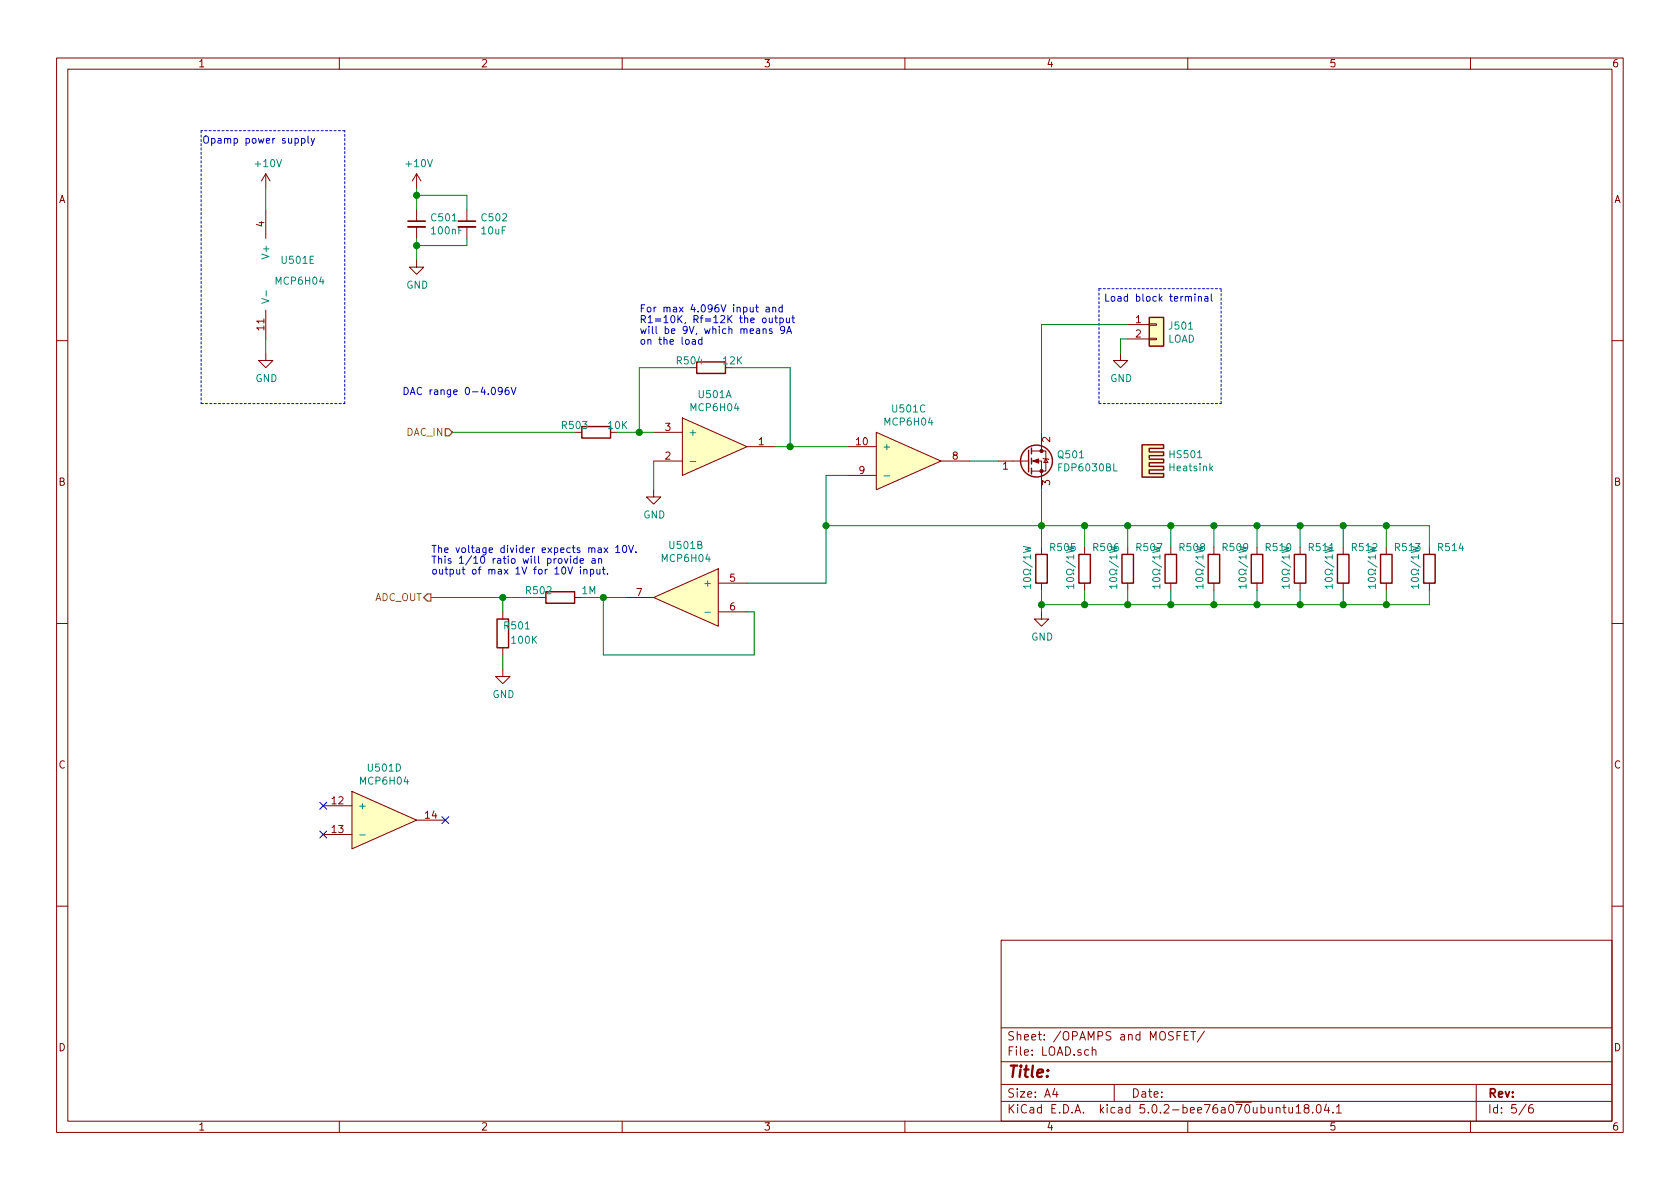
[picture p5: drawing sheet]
<svg xmlns="http://www.w3.org/2000/svg" width="297mm" height="210mm" viewBox="0 0 297 210" stroke-linecap="round" stroke-linejoin="round" font-family="sans-serif">
<g fill="none" stroke="#840000" stroke-width=".18">
<path d="M10 10.3h277v189.9h-277zM12 12.2h273v186.1h-273zM60 10.3v1.9M110 10.3v1.9M160 10.3v1.9M210 10.3v1.9M260 10.3v1.9M47 30.7v2.6M47 37.1v5.1M47 30.7l-.8 1.3M47 30.7l.8 1.3M73.7 30.7v2.6"/>
<path d="M73.7 37.1v2M73.7 30.7l-.8 1.3M73.7 30.7l.7 1.3M82.5 37.1v2M47 54.9v5M73.7 46v1.2h1.2l-1.2 1.3-1.3-1.3h1.3M73.7 40.1v2.1M82.5 40.1v2.1M199.4 57.4h3.8M199.4 59.9h3.8M203.2 59.8h1.3v.3h-1.3zM203.2 57.3h1.3v.2h-1.3z"/>
<path d="M10 60.2h2M47 62.5v1.2h1.3l-1.3 1.3-1.3-1.3h1.3M115.6 76.4h5M120.6 73.9l11.5 5.1-11.5 5.1zM132.1 79h5.1M149.9 79h5M154.9 76.4l11.5 5.1-11.5 5.1zM182.4 79.8h1.7M184.1 79.8h.8v3.5h-2.5M184.1 76.4v3.4M198.1 62.5v1.2h1.3l-1.3 1.3-1.3-1.3h1.3M285 60.2h2"/>
<path d="M115.6 86.6v1.3h1.2l-1.2 1.2-1.3-1.2h1.3M115.6 81.5h5M149.9 84.1h5M166.4 81.5h5M176.5 81.5h5.4M182.4 81.5h1.7v5.1M184.1 96.8v1.2M184.4 81l.1 .1h.8l.1 .2M184.9 81.1l.4 .7h-.8zM191.8 96.8v1.2M199.4 96.8v1.2M207 96.8v1.2"/>
<path d="M214.6 96.8v1.2M222.2 96.8v1.2M229.9 96.8v1.2M237.5 96.8v1.2M245.1 96.8v1.2M252.7 96.8v1.2M10 110.3h2M88.9 118.4v1.2h1.3l-1.3 1.3-1.3-1.3h1.3M88.9 108.2v1.3M88.9 114.5v1.3M101.6 105.7h1.3M110.5 105.7h5.1"/>
<path d="M115.6 105.7l11.4-5.1v10.1zM127 103.1h5.1M127 108.2h5.1M184.1 108.2v1.3h1.3l-1.3 1.2-1.2-1.2h1.2M184.1 103.1v1.3M191.8 103.1v1.3M199.4 103.1v1.3M207 103.1v1.3M214.6 103.1v1.3M222.2 103.1v1.3M229.9 103.1v1.3M237.5 103.1v1.3"/>
<path d="M245.1 103.1v1.3M252.7 103.1v1.3M285 110.3h2M62.2 139.9l11.5 5.1-11.5 5.1zM57.1 142.5h5.1M57.1 147.6h5.1M73.7 145h5M10 160.2h2M177 166.3h108v32h-108zM285 160.2h2M60 198.3v1.9M110 198.3v1.9"/>
<path d="M160 198.3v1.9M177 194.8h108M177 191.8h108M177 187.8h108M177 181.8h108M186.5 192.5l-.4 1h1M186.8 193v1M193.1 185.7h.1a.37 .37 0 0 1 .6 .1v.8M193.1 185.1v1.5M197 191.8v3M209.4 183.1h.5M210 198.3v1.9"/>
<path d="M210.1 182.4h-.7v1.5h.7M210.5 182.4h.9M211 182.4v1.5M213 182.3l-1.3 2M226.8 195.8h.6M227 195.3v1.3l.4 .2M227.9 195.8v.9l.4 .1 .2-.1M228.5 195.8v1M229.2 195.8l.4-.5v1.5M229.2 196.8h.8M230.9 196l-.2-.2-.1-.2 .3-.3h.3l.2 .3v.2l-.7 .2a.48 .48 0 0 0 0 .7l.2 .1 .5-.1a.48 .48 0 0 0-.2-.7M232.1 196.7v.1"/>
<path d="M232.9 195.5l.3-.2a.94 .94 0 0 1 0 1.5l-.4-.3-.1-.6zM234.5 195.2l-.3 1.1h.9M234.9 195.8v1M235.7 196.7v.1M236.3 195.8l.4-.5v1.5M236.3 196.8h.9M260 198.3v1.9M261 191.8v6.5M269.8 195.2l-1.2 2M271 195.3a.62 .62 0 0 0-.7 .7v.7l.3 .1 .4-.1 .1-.5-.1-.2-.4-.1-.3 .3"/>
</g>
<g fill="#ffffc2" stroke="#ffffc2" stroke-width=".18">
<path d="M120.6 73.9l11.5 5.1-11.5 5.1z"/>
<path d="M115.6 105.7l11.4-5.1v10.1z"/>
<path d="M154.9 76.4l11.5 5.1-11.5 5.1z"/>
<path d="M62.2 139.9l11.5 5.1-11.5 5.1z"/>
<path d="M203.2 56.1h2.5v5.1h-2.5z"/>
<path d="M201.9 78.7h3.8v.6h-2.5v.6h2.5v.7h-2.5v.6l-1.3-.6z"/>
<path d="M201.9 80.6l1.3 .6h2.5v.6h-2.5v.7h2.5v.6h-2.5v.6h2.5v.7h-3.8z"/>
</g>
<g fill="none" stroke="#008484" stroke-width=".18">
<path d="M46.3 52.8l1.2 .4-1.2 .4M47.1 51.4v1M122 81.6h1M156.3 84.1h1M180.9 96.6l1.3 .3-.9 .2 .9 .3-1.3 .3M124.6 108.3h1M182.2 103.7h-1.3l.4 .4M182.2 103.3v.8M189.8 103.7h-1.2l.3 .4M189.8 103.3v.8M197.5 103.7h-1.3l.3 .4M197.5 103.3v.8"/>
<path d="M205.1 103.7h-1.3l.4 .4M205.1 103.3v.8M212.7 103.7h-1.3l.4 .4M212.7 103.3v.8M220.3 103.7h-1.3l.4 .4M220.3 103.3v.8M227.9 103.7h-1.2l.3 .4M227.9 103.3v.8M235.6 103.7h-1.3l.3 .4M235.6 103.3v.8M243.2 103.7h-1.3l.4 .4M243.2 103.3v.8"/>
<path d="M250.8 103.7h-1.3l.4 .4M250.8 103.3v.8M63.6 147.6h1"/>
</g>
<g fill="none" stroke="#840000" stroke-width=".25">
<path d="M203.2 56.1h2.5v5.1h-2.5zM102.9 75.4h5v2.1h-5zM123.2 64h5.1v2h-5.1zM181.9 79.6v3.8M182.4 79.2v1.1M201.9 78.7h3.8v.6h-2.5v.6h2.5v.7h-2.5v.6h2.5v.6h-2.5v.7h2.5v.6h-2.5v.6h2.5v.7h-3.8zM182.4 81v1M182.4 82.8v1M183.1 98h2.1v5.1h-2.1zM190.8 98h2v5.1h-2zM198.4 98h2v5.1h-2zM206 98h2v5.1h-2z"/>
<path d="M213.6 98h2v5.1h-2zM221.2 98h2.1v5.1h-2.1zM228.9 98h2v5.1h-2zM236.5 98h2v5.1h-2zM244.1 98h2v5.1h-2zM251.7 98h2v5.1h-2zM87.9 109.5h2v5h-2zM96.5 104.6h5.1v2.1h-5.1z"/>
<circle cx="183.3" cy="81.5" r="2.82"/>
</g>
<g fill="#840000" stroke="#840000" stroke-width=".18">
<path d="M182.6 81.5l1-.4v.8z"/>
<circle cx="184.1" cy="83.3" r=".28"/>
<circle cx="184.1" cy="79.8" r=".28"/>
</g>
<g fill="none" stroke="#008400" stroke-width=".18">
<path d="M47 33.3v3.8M73.7 33.3v3.8M73.7 34.5h8.8v2.6M47 59.9v2.6M73.7 42.2v3.8M82.5 42.2v1.2h-8.8M199.4 57.4h-15.3v19M199.4 59.9h-1.3v2.6M80 76.4h21.6M109.2 76.4h6.4M121.9 65h-8.9v11.4M129.5 65h10.2v14"/>
<path d="M137.2 79h12.7M115.6 81.5v5.1M146 93h106.7v3.8M149.9 84.1h-3.9v19h-13.9M171.4 81.5h5.1M184.1 86.6v10.2M191.8 93v3.8M199.4 93v3.8M207 93v3.8M214.6 93v3.8M222.2 93v3.8M229.9 93v3.8"/>
<path d="M237.5 93v3.8M245.1 93v3.8M76.2 105.7h19M88.9 105.7v2.5M88.9 115.8v2.6M102.9 105.7h7.6M106.7 105.7v10.1h26.6v-7.6h-1.2M184.1 104.4v3.8M191.8 104.4v2.5M199.4 104.4v2.5M207 104.4v2.5M214.6 104.4v2.5"/>
<path d="M222.2 104.4v2.5M229.9 104.4v2.5M237.5 104.4v2.5M245.1 104.4v2.5M252.7 104.4v2.5h-68.6"/>
</g>
<g fill="#008400" stroke="#008400" stroke-width=".25">
<circle cx="146.1" cy="93" r=".51"/>
<circle cx="139.7" cy="79" r=".51"/>
<circle cx="113" cy="76.4" r=".51"/>
<circle cx="184.2" cy="106.9" r=".51"/>
<circle cx="184.2" cy="93" r=".51"/>
<circle cx="191.8" cy="93" r=".51"/>
<circle cx="199.4" cy="93" r=".51"/>
<circle cx="207" cy="93" r=".51"/>
<circle cx="214.6" cy="93" r=".51"/>
<circle cx="222.3" cy="93" r=".51"/>
<circle cx="229.9" cy="93" r=".51"/>
<circle cx="237.5" cy="93" r=".51"/>
<circle cx="245.1" cy="93" r=".51"/>
<circle cx="245.1" cy="106.9" r=".51"/>
<circle cx="237.5" cy="106.9" r=".51"/>
<circle cx="229.9" cy="106.9" r=".51"/>
<circle cx="222.3" cy="106.9" r=".51"/>
<circle cx="214.6" cy="106.9" r=".51"/>
<circle cx="207" cy="106.9" r=".51"/>
<circle cx="199.4" cy="106.9" r=".51"/>
<circle cx="191.8" cy="106.9" r=".51"/>
<circle cx="106.7" cy="105.7" r=".51"/>
<circle cx="88.9" cy="105.7" r=".51"/>
<circle cx="73.7" cy="43.4" r=".51"/>
<circle cx="73.7" cy="34.5" r=".51"/>
</g>
<path d="M78.7 75.8h.7l.6 .6-.6 .7h-.7zM75.6 105h.6v1.3h-.6l-.7-.6z" fill="none" stroke="#848400" stroke-width=".25"/>
<path d="M56.5 141.9l1.3 1.2M56.5 147l1.3 1.2M57.8 141.9l-1.3 1.2M57.8 147l-1.3 1.2M78.1 144.4l1.2 1.2M79.3 144.4l-1.2 1.2" fill="none" stroke="#000084" stroke-width=".18"/>
<g fill="none" stroke="#0000c2" stroke-width=".18">
<path d="M36.1 24.2a.45 .45 0 0 1 .7 0 .88 .88 0 0 1-.2 1.1h-.4a1.07 1.07 0 0 1-.1-1.1zM55 24.5l.3 .8M55.6 24.5l-.4 1.1-.2 .1M124.1 59.6v1.3M133.6 54.3h.5M133.8 53.9v1.1l.3 .2M134.9 56.3l.3-.1 .2 .2v.6l-.3 .1-.3-.3zM134.9 58.3l.2-.2 .3 .1 .1 .8M135.5 54.4h.5v.8M136 54.6l-.4 .1-.2 .2 .1 .2h.5M136 56.2l.1 .8 .3 .1 .2-.2M136.5 58.2l-.3-.1-.2 .2 .1 .2 .4 .1v.3h-.5"/>
<path d="M136.6 56.2v.9M136.6 54.5l.2-.2 .3 .1 .1 .8M136.6 54.3v.9M137 56.2h.5M137.2 55.8v1.1l.3 .2M137.9 56.3l.4-.1 .2 .3-.1 .5h-.5M137.9 56.2v1.3M138.3 54.4l-.4-.1-.2 .3 .1 .5h.5M138.3 53.9v1.3M138.7 58.3l-.2 .2-.4-.1-.1-.1v-.3l.3-.3h.2l.2 .3a.97 .97 0 0 1-.2 .9l-.4 .1M139 56.2l.1 .8 .3 .1 .2-.2M139.1 59l.4-1.3 .5 1.3"/>
<path d="M139.2 58.6h.6M139.6 56.2v.9M140 56.2h.5M140.2 55.8v1.1l.3 .2M195.5 52v1.3h.6M196.6 52.5l.3-.1 .2 .2-.1 .6-.3 .1-.2-.2zM214.2 52v1.1l.2 .2M71.5 68.5a.64 .64 0 0 1 .7 .6 .64 .64 0 0 1-.7 .7zM72.5 69.8l.5-1.3 .4 1.3M72.7 69.4h.6M74.5 68.6a.51 .51 0 0 0-.6 0 .51 .51 0 0 0-.1 .6 .46 .46 0 0 0 .2 .5 .46 .46 0 0 0 .5-.1M122.4 60.1h.5l.1 .8"/>
<path d="M123 60.3l-.5 .1-.1 .2v.2h.6M124.1 60.1l-.4-.1-.2 .3 .1 .5h.5M99.8 98.8l.3 .8 .3-.8M100.9 98.8v.8M102 98.8h-.3l-.3 .2 .1 .6h.5M102 98.3v1.3M102.6 99.2l.6-.1-.1-.3h-.4l-.1 .2v.6h.5M104.7 98.8h.5v.8M105.2 99.1h-.4l-.2 .2 .2 .3h.4M105.8 96.9h.4l.1 .8M105.8 98.9l.2-.1h.3l.1 .8M105.8 98.8v.8"/>
<path d="M106.3 97.2h-.4l-.2 .2 .1 .3h.5M106.8 96.9l.7 .8M107.5 96.9l-.7 .8M108.9 96.8l.3-.4v1.3M108.9 97.7h.7M110.2 96.6l.2-.2a.67 .67 0 0 1 .4 .7 .67 .67 0 0 1-.4 .6l-.3-.5zM111.2 96.4l.4 1.3 .4-1.3M112.4 97.6v.1M100.4 100.2l.4 1.3 .4-1.3M102.6 100.2v.2M102.6 100.7v.8M103.2 100.8l.2-.1h.3l.1 .8"/>
<path d="M103.2 100.7v.8M104.4 100.7h.3l.3 .2-.1 .6h-.5M104.4 100.7v1.2M105.5 100.7l.1 .8h.3l.2-.1M106.1 100.7v.8M106.5 100.7h.5M106.7 100.2v1.1l.3 .2M107.4 101.4v.1"/>
</g>
<path d="M35.6 23.1v48.3M61 23.1h-25.4M194.3 51v20.4M194.3 51h21.6M35.6 71.4h25.4M61 71.4v-48.3M194.3 71.4h21.6M215.9 71.4v-20.4" fill="none" stroke="#0000c2" stroke-width=".18" stroke-dasharray=".4 .4"/>
<path d="M72.1 40.1h3.1M81 40.1h3.1" fill="none" stroke="#840000" stroke-width=".33"/>
<path d="M72.1 39.1h3.1M81 39.1h3.1" fill="none" stroke="#840000" stroke-width=".3"/>
<text font-size="2.8" fill="#840000" x="178" y="190.5">Title:</text>
<g font-size="2.1" fill="#840000">
<text x="178" y="184">Sheet: /OPAMPS and MOSFET/</text>
<text x="178" y="186.7">File: LOAD.sch</text>
<text x="178" y="196.9">KiCad E.D.A. kicad 5.0.2-bee76a070ubuntu18.04.1</text>
<text x="178" y="194.1">Size: A4</text>
<text x="200" y="194.1">Date:</text>
<text x="263" y="194.1">Rev:</text>
<text x="263" y="196.9">Id: 5/6</text>
</g>
<g font-size="1.8" fill="#840000">
<text x="35" y="11.9">1</text>
<text x="85" y="11.9">2</text>
<text x="135" y="11.9">3</text>
<text x="185" y="11.9">4</text>
<text x="235" y="11.9">5</text>
<text x="285" y="11.9">6</text>
<text x="10.4" y="35.9">A</text>
<text x="285.4" y="35.9">A</text>
<text x="46.7" y="40.1" transform="rotate(-90 46.7 40.1)">4</text>
<text x="46.7" y="58.4" transform="rotate(-90 46.7 58.4)">11</text>
<text x="200.8" y="57.1">1</text>
<text x="200.8" y="59.7">2</text>
<text x="117.6" y="76.2">3</text>
<text x="117.6" y="81.3">2</text>
<text x="134.1" y="78.7">1</text>
<text x="151.4" y="78.7">10</text>
<text x="151.9" y="83.8">9</text>
<text x="168.4" y="81.3">8</text>
<text x="177.3" y="83.1">1</text>
<text x="185.7" y="78.2" transform="rotate(-90 185.7 78.2)">2</text>
<text x="10.4" y="85.9">B</text>
<text x="185.7" y="85.8" transform="rotate(-90 185.7 85.8)">3</text>
<text x="285.4" y="85.9">B</text>
<text x="112.5" y="105.4">7</text>
<text x="129.1" y="102.9">5</text>
<text x="129.1" y="107.9">6</text>
<text x="10.4" y="135.9">C</text>
<text x="285.4" y="135.9">C</text>
<text x="58.7" y="142.2">12</text>
<text x="58.7" y="147.3">13</text>
<text x="75.2" y="144.8">14</text>
<text x="10.4" y="185.9">D</text>
<text x="285.4" y="185.9">D</text>
<text x="35" y="199.9">1</text>
<text x="85" y="199.9">2</text>
<text x="135" y="199.9">3</text>
<text x="185" y="199.9">4</text>
<text x="235" y="199.9">5</text>
<text x="285" y="199.9">6</text>
</g>
<g font-size="1.8" fill="#0000c2">
<text x="37.9" y="25.4">Opamp power supply</text>
<text x="197.9" y="53.3">Load block terminal</text>
<text x="113" y="55.2">For max 4.096V input and</text>
<text x="113" y="57.1">R1=10K, Rf=12K the output</text>
<text x="113" y="59">will be 9V, which means 9A</text>
<text x="113" y="61">on the load</text>
<text x="74.6" y="69.8">DAC range 0-4.096V</text>
<text x="76.2" y="97.8">The voltage divider expects max 10V.</text>
<text x="76.2" y="99.7">This 1/10 ratio will provide an</text>
<text x="76.2" y="101.6">output of max 1V for 10V input.</text>
</g>
<g font-size="1.8" fill="#008484">
<text x="45.3" y="29.6">+10V</text>
<text x="72" y="29.6">+10V</text>
<text x="76.4" y="39.1">C501</text>
<text x="76.5" y="41.4">100nF</text>
<text x="85.2" y="41.4">10uF</text>
<text x="85.3" y="39.1">C502</text>
<text x="47.6" y="45.4" transform="rotate(-90 47.6 45.4)">V+</text>
<text x="50" y="46.7">U501E</text>
<text x="48.9" y="50.3">MCP6H04</text>
<text x="71.8" y="51">GND</text>
<text x="206.9" y="58.3">J501</text>
<text x="119.8" y="64.4">R504</text>
<text x="127.9" y="64.4">12K</text>
<text x="206.4" y="60.6">LOAD</text>
<text x="45.2" y="67.6">GND</text>
<text x="123.6" y="70.4">U501A</text>
<text x="196.3" y="67.6">GND</text>
<text x="99.5" y="75.9">R503</text>
<text x="107.6" y="75.9">10K</text>
<text x="121.7" y="77.1">+</text>
<text x="122.3" y="72.7">MCP6H04</text>
<text x="156.6" y="75.3">MCP6H04</text>
<text x="157.9" y="72.9">U501C</text>
<text x="156" y="79.6">+</text>
<text x="187.2" y="81">Q501</text>
<text x="187.4" y="83.4">FDP6030BL</text>
<text x="206.9" y="83.3">Heatsink</text>
<text x="207" y="81">HS501</text>
<text x="113.7" y="91.7">GND</text>
<text x="117.2" y="99.4">MCP6H04</text>
<text x="118.5" y="97.1">U501B</text>
<text x="185.8" y="97.5">R505</text>
<text x="193.4" y="97.5">R506</text>
<text x="201.1" y="97.5">R507</text>
<text x="208.7" y="97.5">R508</text>
<text x="216.3" y="97.5">R509</text>
<text x="223.9" y="97.5">R510</text>
<text x="231.5" y="97.5">R511</text>
<text x="239.2" y="97.5">R512</text>
<text x="246.8" y="97.5">R513</text>
<text x="254.4" y="97.5">R514</text>
<text x="93.1" y="105.1">R502</text>
<text x="102.9" y="105.1">1M</text>
<text x="124.9" y="103.8">+</text>
<text x="182.3" y="102.9" transform="rotate(-90 182.3 102.9)">10/1W</text>
<text x="189.9" y="102.9" transform="rotate(-90 189.9 102.9)">10/1W</text>
<text x="197.5" y="102.9" transform="rotate(-90 197.5 102.9)">10/1W</text>
<text x="205.2" y="102.9" transform="rotate(-90 205.2 102.9)">10/1W</text>
<text x="212.8" y="102.9" transform="rotate(-90 212.8 102.9)">10/1W</text>
<text x="220.4" y="102.9" transform="rotate(-90 220.4 102.9)">10/1W</text>
<text x="228" y="102.9" transform="rotate(-90 228 102.9)">10/1W</text>
<text x="235.6" y="102.9" transform="rotate(-90 235.6 102.9)">10/1W</text>
<text x="243.3" y="102.9" transform="rotate(-90 243.3 102.9)">10/1W</text>
<text x="250.9" y="102.9" transform="rotate(-90 250.9 102.9)">10/1W</text>
<text x="89.3" y="111.3">R501</text>
<text x="90.6" y="113.8">100K</text>
<text x="182.3" y="113.3">GND</text>
<text x="87.1" y="123.4">GND</text>
<text x="65.2" y="136.4">U501D</text>
<text x="63.2" y="143.1">+</text>
<text x="63.9" y="138.8">MCP6H04</text>
</g>
<g font-size="1.8" fill="#848400">
<text x="71.9" y="77.1">DAC_IN</text>
<text x="66.1" y="106.3">ADC_OUT</text>
</g>
</svg>
